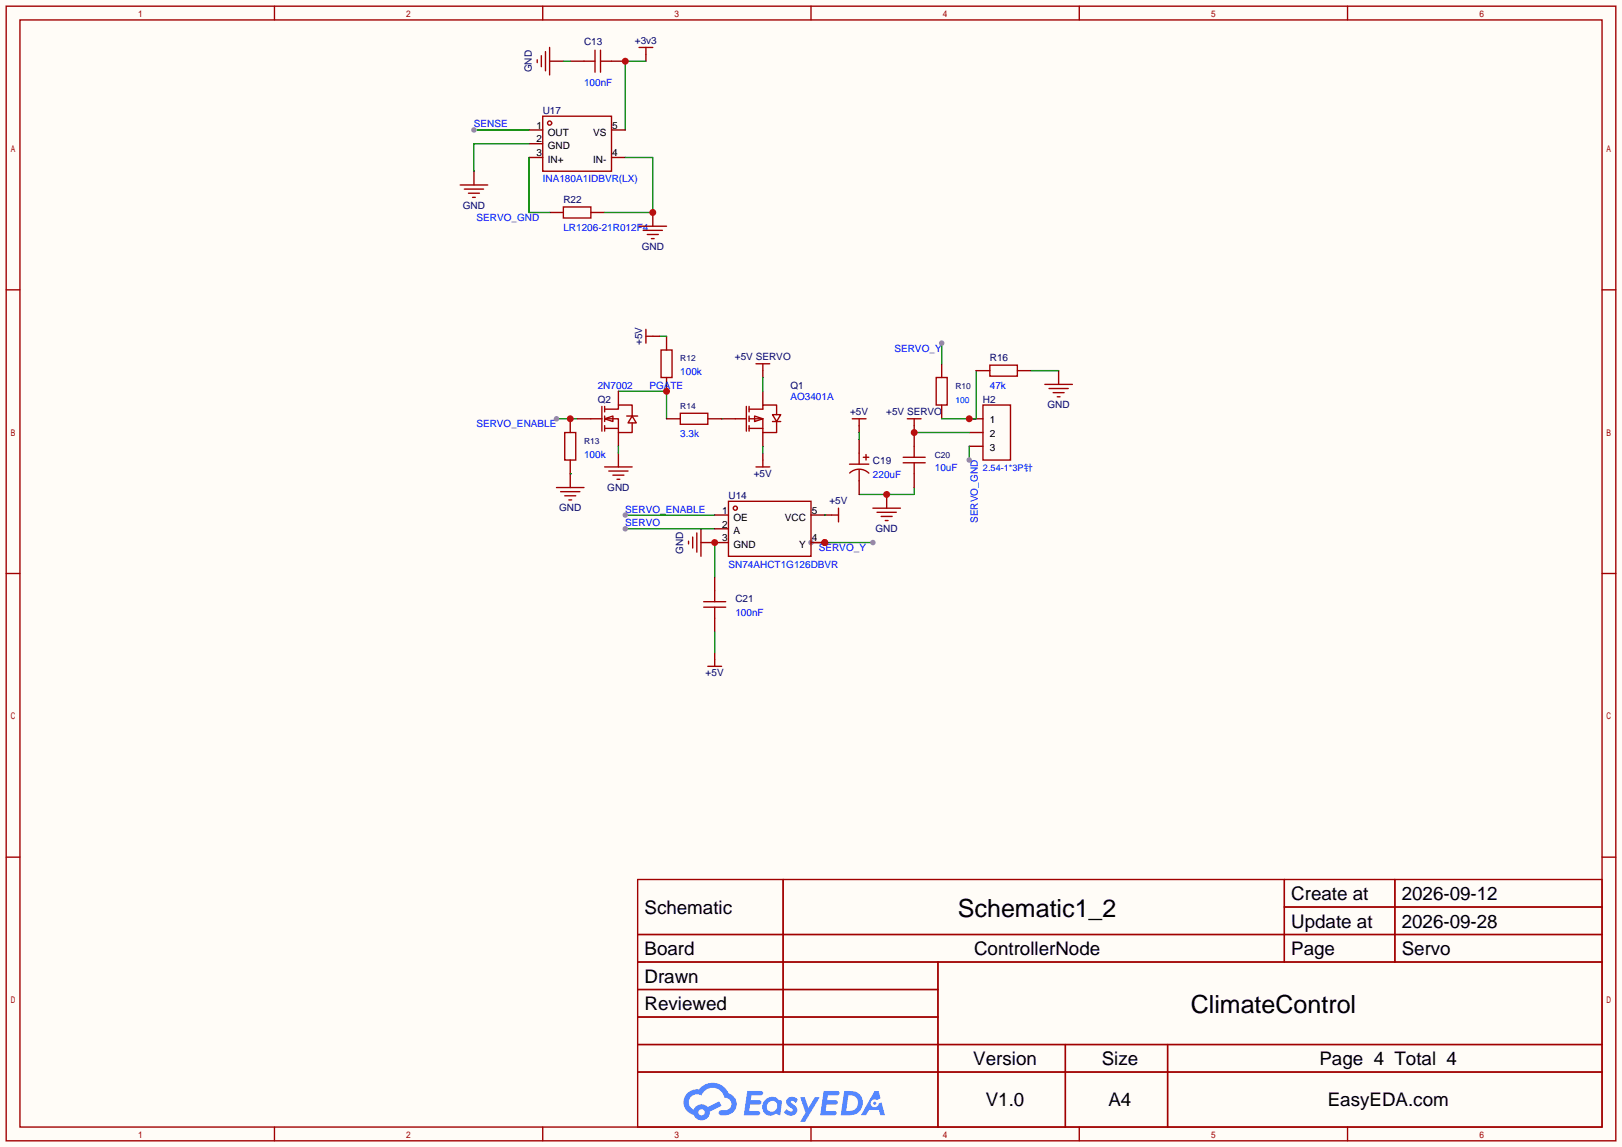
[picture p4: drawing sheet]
<svg xmlns="http://www.w3.org/2000/svg" width="299mm" height="212mm" viewBox="0 0 299 212" stroke-linecap="round" stroke-linejoin="round" font-family="sans-serif">
<path d="M0 0h299.5v211.8h-299.5z" fill="#fffcf7"/>
<g fill="none" stroke="#a10000" stroke-width=".25">
<path d="M1.1 1.1h297.2v209.6h-297.2zM3.7 3.7h292.1v204.5h-292.1zM50.7 1.1v2.6M100.2 1.1v2.6M149.7 1.1v2.6M199.3 1.1v2.6M248.8 1.1v2.6M1.1 53.5h2.6M295.8 53.5h2.5M1.1 105.9h2.6M295.8 105.9h2.5M1.1 158.3h2.6"/>
<path d="M295.8 158.3h2.5M117.7 162.4h178.1v45.8h-178.1zM117.7 172.6h178.1M117.7 177.7h178.1M144.6 162.4v35.6M173.2 177.7v30.5M237.1 162.4v15.3M237.1 167.5h58.7M257.5 162.4v15.3M117.7 182.8h55.5M117.7 192.9h178.1M117.7 187.8h55.5"/>
<path d="M117.7 198h178.1M196.7 192.9v15.3M215.6 192.9v15.3M50.7 208.2v2.5M100.2 208.2v2.5M149.7 208.2v2.5M199.3 208.2v2.5M248.8 208.2v2.5"/>
</g>
<g fill="#5487ff">
<path d="M145.5 202.8a1.3 1.3 0 0 1 1.8 .3l-.4 .6a.54 .54 0 0 0-.9-.2l.1 .2a1.58 1.58 0 0 1 1.1 1.6 1.43 1.43 0 0 1-2.5 .1l.5-.6a.64 .64 0 0 0 .5 .5 .64 .64 0 0 0 .7-.3l-.2-.2a1.6 1.6 0 0 1-1-1.6z"/>
<path d="M147.7 202.7h.9l.7 1.9 1.1-1.9h.9l-2.7 4.5h-.9l1-1.7z"/>
<path d="M138 201.5h1.6a1.31 1.31 0 0 1 1.2 .2 .4 .4 0 0 1-.3 .6h-1.8l-.1 .9h1.6a.4 .4 0 0 1 .4 .4 .4 .4 0 0 1-.4 .4h-1.7l-.2 1.2h.8a1.23 1.23 0 0 1 1.2 .2 .39 .39 0 0 1-.3 .6h-2.7z"/>
<path d="M152.1 201.5h1.6a1.32 1.32 0 0 1 1.3 .2 .39 .39 0 0 1-.4 .6h-1.7l-.2 .9h1.7a.4 .4 0 0 1 .3 .4 .4 .4 0 0 1-.4 .4h-1.7l-.2 1.2h.8a1.23 1.23 0 0 1 1.2 .2 .39 .39 0 0 1-.3 .6h-2.7z"/>
<path d="M161.5 201.5h.7l.4 1.3-.7 .4a.75 .75 0 0 0-1.1 .3 .75 .75 0 0 0 .5 1 .75 .75 0 0 0 .9-.6l.6-.3 .6 2.4h-.9l-.2-1h-1.9l-.5 1h-.9z"/>
<path d="M155.9 201.5l-.7 4.5h1.5a2.27 2.27 0 0 0 2.6-2.3 2.27 2.27 0 0 0-2.7-2.2zM156.6 202.3a1.5 1.5 0 0 1 1.8 1.5 1.5 1.5 0 0 1-1.9 1.4h-.3z"/>
<path d="M141.3 203.1a1.62 1.62 0 0 0-.4 2.1 1.62 1.62 0 0 0 2 .7l.4-.3 .3 .3 .5 .1 .3-2.5-.2-.3h-.4a1.58 1.58 0 0 0-2.5-.1zM141.9 203.6a.99 .99 0 0 1 1.6 .3 .99 .99 0 0 1-.9 1.4 .94 .94 0 0 1-1-.5 .94 .94 0 0 1 .3-1.2z"/>
<path d="M126.9 201.9a2.37 2.37 0 0 0 1.2 4 1.54 1.54 0 0 0 1.7 1 1.54 1.54 0 0 0 1.3-1.6l2.1-1.1-.5-.8-2 1.1a1.57 1.57 0 0 0-2.6 .4 1.5 1.5 0 0 1-.8-2.1 1.5 1.5 0 0 1 2.2-.5 2.23 2.23 0 0 1 2.3-1.4 2.23 2.23 0 0 1 2 1.8 1.16 1.16 0 0 1 1.2 1.1 1.16 1.16 0 0 1-1 1.3h-.7a.47 .47 0 0 0-.6 .3 .47 .47 0 0 0 .4 .6 2.23 2.23 0 0 0 2.3-.7 2.23 2.23 0 0 0 .4-2.3 2.16 2.16 0 0 0-1.3-1.1 3.2 3.2 0 0 0-5.4-.7l-1.2 .1zM129 205.4a.58 .58 0 0 1 1.1 0 .58 .58 0 0 1-1.1 0z"/>
<circle cx="161.5" cy="203.8" r=".28"/>
</g>
<g fill="none" stroke="#a10000" stroke-width=".25">
<path d="M118 8.8h2.5M119.3 8.8v1.2M104 38.2h5.1v2.1h-5.1zM139.6 67.2h2.5M140.8 67.2v1.3M167.5 77.3h2.6M168.8 77.3v1.3M181.5 74.8h5.1v10.2h-5.1zM192.9 71h5.1M193.7 71.8h3.5M194.4 72.5h2.1M195.2 73.3h.5"/>
<path d="M102.7 90h5.1M103.5 90.8h3.6M104.3 91.6h2M105 92.3h.5M111.6 86.2h5.1M112.4 87h3.6M113.2 87.8h2M113.9 88.5h.5M127.1 99.9v.6M127.9 99.2v2M128.7 98.4v3.6M129.4 97.7v5"/>
<path d="M153.5 95.1h1.3M154.8 93.9v2.5M161.2 93.9h5M161.9 94.6h3.6M162.7 95.4h2M163.4 96.1h.6M130.7 123.1h2.5M132 121.8v1.3"/>
</g>
<g fill="none" stroke="#870000" stroke-width=".25">
<path d="M119.3 10v1.3M101.5 39.2h2.5M109.1 39.2h2.5M140.8 68.5v1.2M168.8 78.6v1.3M178.9 77.3h2.6M178.9 79.9h2.6M195.5 68.5v2.5M105.3 87.5v2.5M114.2 83.7v2.5M152.3 95.1h1.2M163.7 91.3v2.6"/>
<path d="M178.9 82.4h2.6M129.4 100.2h2.6M132 120.5v1.3"/>
</g>
<path d="M168.8 79.9h10.1M178.9 82.4v2.6" fill="none" stroke="#008700" stroke-width=".25"/>
<circle cx="178.9" cy="85" r=".51" fill="#999"/>
<path d="M168.8 90v1.3h-10.2" fill="none" stroke="#008700" stroke-width=".25"/>
<circle cx="163.7" cy="91.3" r=".63" fill="#c00"/>
<path d="M173.9 67.2v2.5M173.9 74.8v2.5" fill="none" stroke="#870000" stroke-width=".25"/>
<path d="M172.8 69.7h2.1v5.1h-2.1z" fill="none" stroke="#a10000" stroke-width=".25"/>
<path d="M180.2 68.5v8.8h-6.3" fill="none" stroke="#008700" stroke-width=".25"/>
<circle cx="178.9" cy="77.3" r=".63" fill="#c00"/>
<path d="M173.9 63.4v3.8" fill="none" stroke="#008700" stroke-width=".25"/>
<circle cx="173.9" cy="63.4" r=".51" fill="#999"/>
<path d="M115.4 95.1h16.6" fill="none" stroke="#008700" stroke-width=".25"/>
<circle cx="115.4" cy="95.1" r=".51" fill="#999"/>
<path d="M115.4 97.7h16.6" fill="none" stroke="#008700" stroke-width=".25"/>
<circle cx="115.4" cy="97.7" r=".51" fill="#999"/>
<g fill="none" stroke="#a10000" stroke-width=".25">
<path d="M104.3 79.9h2v5.1h-2zM122 64.6h2.1v5.1h-2.1zM135.8 77.3h2M137.8 75.1v4.5M138.3 77.3h2.5v2.6h2.6v-2M138.3 75.6h2.5v-.8h2.6v1.8M138.3 79.1h2.5M138.3 75.1v1M138.3 76.8v1.1M138.3 78.6v1M139.3 76.8l1.5 .5-1.5 .6zM142.6 76.6h1.5l-.7 1.3z"/>
<path d="M142.6 77.9h1.5M156.8 85.7h3.6M156.9 87.4a2.54 2.54 0 0 1 3.5 0M158.6 83.7v2M158.6 86.7v2.1M159.4 84.5h1M159.9 83.9v1.1"/>
</g>
<path d="M105.3 77.3v2.6M123.1 62.1v2.5M123.1 69.7v2.6M133.2 77.3h2.6M140.8 72.3v2.5M140.8 79.9v2.5M105.3 85v2.5M158.6 81.2v2.5M158.6 88.8v2.5" fill="none" stroke="#870000" stroke-width=".25"/>
<path d="M102.7 77.3h3.9M121.8 62.1h1.3" fill="none" stroke="#008700" stroke-width=".25"/>
<circle cx="105.3" cy="77.3" r=".63" fill="#c00"/>
<circle cx="102.7" cy="77.3" r=".51" fill="#999"/>
<path d="M114.2 72.3h8.9v5M133.2 77.3h.1" fill="none" stroke="#008700" stroke-width=".25"/>
<circle cx="123.1" cy="72.3" r=".63" fill="#c00"/>
<path d="M105.3 11.3h2.5M112.9 11.3h2.5M106.6 77.3h2.5M114.2 72.3v2.5M114.2 79.9v2.5M120.5 62.1h1.3M123.1 77.3h2.5M130.7 77.3h2.5M158.6 78.6v1.3M140.8 83.7v1.3M132 106.6v2.5M132 114.2v2.5" fill="none" stroke="#870000" stroke-width=".25"/>
<g fill="none" stroke="#a10000" stroke-width=".25">
<path d="M107.8 11.3h2.1M109.9 9.3v4M110.9 11.3h2M110.9 9.3v4M109.1 77.3h2M111.1 75.1v4.5M111.6 77.3l1.6-.5v1.1zM111.6 75.6h2.6v-.8h2.5v2M111.6 77.3h2.6v2.6h2.5v-1.8M111.6 79.1h2.6M111.6 75.1v1M111.6 76.8v1.1"/>
<path d="M111.6 78.6v1M115.7 76.8h2M116.7 76.8l.8 1.3h-1.5zM119.3 60.8v2.6M119.3 62.1h1.2M125.6 76.3h5.1v2.1h-5.1zM157.4 77.3h2.5M158.6 77.3v1.3M139.6 86.2h2.5M140.8 85v1.2M129.9 112.1h4.1M129.9 111.1h4.1"/>
<path d="M132 109.1v2M132 112.1v2.1"/>
</g>
<path d="M140.8 69.7v2.6M158.6 79.9v1.3M105.3 87.5h.1M114.2 82.4v1.3M140.8 82.4v1.3M132 116.7v3.8M149.7 100.2h11.5" fill="none" stroke="#008700" stroke-width=".25"/>
<circle cx="152.3" cy="100.2" r=".63" fill="#c00"/>
<g fill="#999">
<circle cx="161.2" cy="100.2" r=".51"/>
<circle cx="149.7" cy="100.2" r=".51"/>
</g>
<path d="M119.3 11.3h-3.9v12.7M132 100.2v6.4" fill="none" stroke="#008700" stroke-width=".25"/>
<circle cx="115.4" cy="11.3" r=".63" fill="#c00"/>
<path d="M168.8 79.9v2.5M180.2 68.5h2.6M187.8 68.5h2.6M168.8 87.5v2.5" fill="none" stroke="#870000" stroke-width=".25"/>
<path d="M182.8 67.4h5v2.1h-5zM166.8 85.5h4M166.8 84.5h4M168.8 82.4v2.1" fill="none" stroke="#a10000" stroke-width=".25"/>
<path d="M190.4 68.5h5.1" fill="none" stroke="#008700" stroke-width=".25"/>
<circle cx="168.8" cy="79.9" r=".63" fill="#c00"/>
<g fill="none" stroke="#a10000" stroke-width=".25">
<path d="M85 34.2h5M85.7 34.9h3.6M86.5 35.7h2M87.2 36.4h.6M100.2 21.5h12.7v10.1h-12.7zM168.8 85.5v2"/>
<circle cx="101.5" cy="22.7" r=".38"/>
</g>
<path d="M87.5 31.6v2.6M97.7 24h2.5M97.7 26.5h2.5M97.7 29.1h2.5M112.9 24h2.5M112.9 29.1h2.5" fill="none" stroke="#870000" stroke-width=".25"/>
<path d="M87.5 24h10.2M97.7 26.5h-10.2v5.1" fill="none" stroke="#008700" stroke-width=".25"/>
<circle cx="87.5" cy="24" r=".51" fill="#999"/>
<path d="M104 11.3h1.3M97.7 29.1v10.1h3.8M115.4 29.1h5.1v10.1h-8.9" fill="none" stroke="#008700" stroke-width=".25"/>
<path d="M101.5 11.3h2.5M120.5 39.2v2.6" fill="none" stroke="#870000" stroke-width=".25"/>
<path d="M99.2 11v.6M99.9 10.3v2M100.7 9.5v3.6M101.5 8.8v5" fill="none" stroke="#a10000" stroke-width=".25"/>
<circle cx="120.5" cy="39.2" r=".63" fill="#c00"/>
<path d="M118 41.8h5.1M118.7 42.5h3.6M119.5 43.3h2M120.3 44.1h.5M134.5 92.6h15.2v10.1h-15.2z" fill="none" stroke="#a10000" stroke-width=".25"/>
<path d="M132 95.1h2.5M132 97.7h2.5M132 100.2h2.5" fill="none" stroke="#870000" stroke-width=".25"/>
<circle cx="132" cy="100.2" r=".63" fill="#c00"/>
<path d="M149.7 100.2h2.6" fill="none" stroke="#870000" stroke-width=".25"/>
<circle cx="152.3" cy="100.2" r=".63" fill="#c00"/>
<path d="M149.7 95.1h2.6" fill="none" stroke="#870000" stroke-width=".25"/>
<circle cx="135.8" cy="93.9" r=".38" fill="none" stroke="#a10000" stroke-width=".25"/>
<path d="M152.3 95.1h.1" fill="none" stroke="#008700" stroke-width=".25"/>
<g font-size="4.6">
<text x="176.9" y="169.4">Schematic1_2</text>
<text x="219.8" y="187.1">ClimateControl</text>
</g>
<g font-size="3.5">
<text x="238.4" y="166.2">Create at</text>
<text x="258.8" y="166.2">2026-09-12</text>
<text x="119" y="168.8">Schematic</text>
<text x="238.4" y="171.3">Update at</text>
<text x="258.8" y="171.3">2026-09-28</text>
<text x="119" y="176.4">Board</text>
<text x="179.8" y="176.4">ControllerNode</text>
<text x="238.4" y="176.4">Page</text>
<text x="258.8" y="176.4">Servo</text>
<text x="119" y="181.5">Drawn</text>
<text x="119" y="186.6">Reviewed</text>
<text x="179.7" y="196.7">Version</text>
<text x="203.4" y="196.7">Size</text>
<text x="243.6" y="196.7">Page 4 Total 4</text>
<text x="182" y="204.3">V1.0</text>
<text x="204.7" y="204.3">A4</text>
<text x="245.1" y="204.3">EasyEDA.com</text>
</g>
<g font-size="1.8" fill="#000080">
<text x="107.8" y="8.3">C13</text>
<text x="117.2" y="8">+3v3</text>
<text x="98.2" y="13.4" transform="rotate(-90 98.2 13.4)">GND</text>
<text x="100.2" y="21">U17</text>
<text x="85.4" y="38.5">GND</text>
<text x="104" y="37.5">R22</text>
<text x="118.5" y="46.1">GND</text>
<text x="118.5" y="63.8" transform="rotate(-90 118.5 63.8)">+5V</text>
<text x="135.7" y="66.5">+5V SERVO</text>
<text x="145.9" y="71.8">Q1</text>
<text x="182.8" y="66.7">R16</text>
<text x="110.4" y="74.3">Q2</text>
<text x="157" y="76.6">+5V</text>
<text x="163.6" y="76.6">+5V SERVO</text>
<text x="181.5" y="74.3">H2</text>
<text x="193.4" y="75.4">GND</text>
<text x="139.2" y="88.1">+5V</text>
<text x="161.2" y="85.8">C19</text>
<text x="103.2" y="94.4">GND</text>
<text x="112.1" y="90.6">GND</text>
<text x="134.5" y="92.1">U14</text>
<text x="153.1" y="93.1">+5V</text>
<text x="161.6" y="98.2">GND</text>
<text x="126.2" y="102.3" transform="rotate(-90 126.2 102.3)">GND</text>
<text x="135.8" y="111.2">C21</text>
<text x="130.3" y="124.9">+5V</text>
</g>
<g font-size="1.8" fill="#00f">
<text x="107.8" y="15.9">100nF</text>
<text x="87.5" y="23.5">SENSE</text>
<text x="100.2" y="33.7">INA180A1IDBVR(LX)</text>
<text x="88" y="40.8">SERVO_GND</text>
<text x="104" y="42.6">LR1206-21R012F4</text>
<text x="165.1" y="64.9">SERVO_Y</text>
<text x="110.4" y="71.8">2N7002</text>
<text x="119.9" y="71.8">PGATE</text>
<text x="125.6" y="69.3">100k</text>
<text x="182.8" y="71.8">47k</text>
<text x="145.9" y="73.8">AO3401A</text>
<text x="88" y="78.9">SERVO_ENABLE</text>
<text x="125.6" y="80.7">3.3k</text>
<text x="107.8" y="84.5">100k</text>
<text x="161.2" y="88.3">220uF</text>
<text x="172.6" y="87">10uF</text>
<text x="115.4" y="94.7">SERVO_ENABLE</text>
<text x="115.4" y="97.2">SERVO</text>
<text x="151.2" y="101.8">SERVO_Y</text>
<text x="180.5" y="96.6" transform="rotate(-90 180.5 96.6)">SERVO_GND</text>
<text x="134.5" y="104.8">SN74AHCT1G126DBVR</text>
<text x="135.8" y="113.7">100nF</text>
</g>
<g font-size="1.8">
<text x="99" y="23.8">1</text>
<text x="113" y="23.8">5</text>
<text x="99" y="26.3">2</text>
<text x="99" y="28.9">3</text>
<text x="101.1" y="25">OUT</text>
<text x="101.1" y="27.6">GND</text>
<text x="109.5" y="25">VS</text>
<text x="113" y="28.9">4</text>
<text x="101.1" y="30.1">IN+</text>
<text x="109.5" y="30.1">IN-</text>
<text x="182.8" y="83.2">3</text>
<text x="182.8" y="78.1">1</text>
<text x="182.8" y="80.7">2</text>
<text x="133.3" y="94.9">1</text>
<text x="149.9" y="94.9">5</text>
<text x="133.3" y="97.4">2</text>
<text x="133.3" y="100">3</text>
<text x="135.4" y="96.2">OE</text>
<text x="135.4" y="98.7">A</text>
<text x="135.4" y="101.2">GND</text>
<text x="144.9" y="96.2">VCC</text>
<text x="147.6" y="101.2">Y</text>
<text x="149.9" y="100">4</text>
</g>
<text font-size="1.7" fill="#00f" x="181.5" y="87.1">2.54-1*3P针</text>
<g font-size="1.6" fill="#000080">
<text x="125.6" y="66.7">R12</text>
<text x="176.4" y="71.8">R10</text>
<text x="125.6" y="75.6">R14</text>
<text x="107.8" y="82">R13</text>
<text x="172.6" y="84.5">C20</text>
</g>
<text font-size="1.6" fill="#00f" x="176.4" y="74.3">100</text>
</svg>
